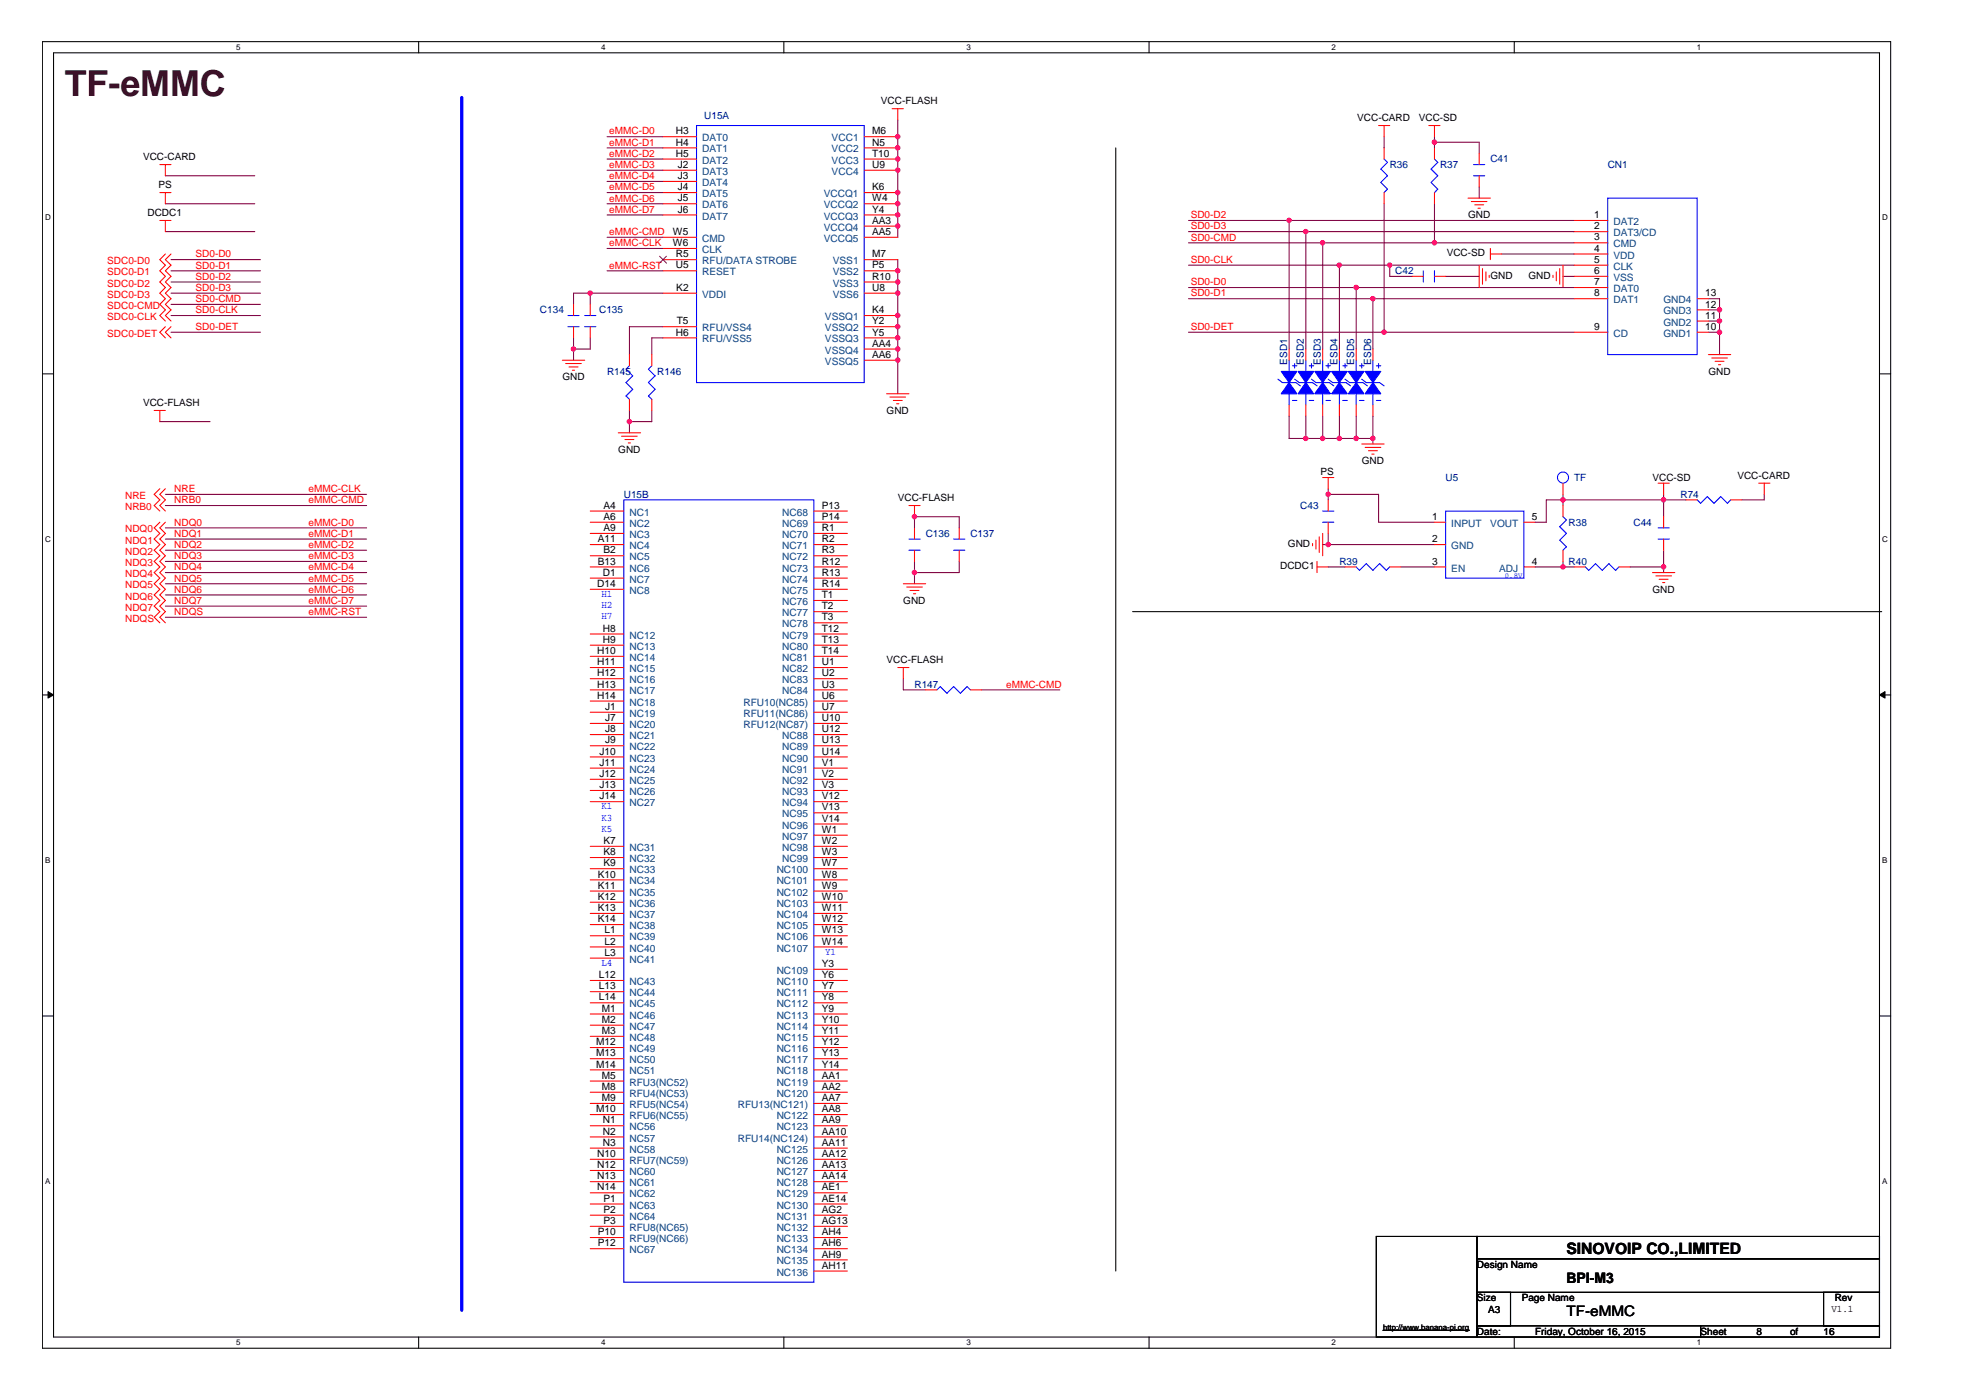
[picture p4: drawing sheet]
<svg xmlns="http://www.w3.org/2000/svg" width="297mm" height="210mm" viewBox="0 0 297 210" stroke-linecap="round" stroke-linejoin="round" font-family="sans-serif">
<path d="M6.3 6.2h277.1v195.9h-277.1zM8 7.9h273.7v192.6h-273.7z" fill="none" stroke="#000" stroke-width=".16"/>
<g fill="#fff">
<path d="M35.4 6.4h.7v1.4h-.7z"/>
<path d="M35.4 200.6h.7v1.4h-.7z"/>
</g>
<path d="M62.7 6.2v1.7M62.7 200.5v1.6" fill="none" stroke="#000" stroke-width=".16"/>
<g fill="#fff">
<path d="M90.1 6.4h.7v1.4h-.7z"/>
<path d="M90.1 200.6h.7v1.4h-.7z"/>
</g>
<path d="M117.5 6.2v1.7M117.5 200.5v1.6" fill="none" stroke="#000" stroke-width=".16"/>
<g fill="#fff">
<path d="M144.8 6.4h.7v1.4h-.7z"/>
<path d="M144.8 200.6h.7v1.4h-.7z"/>
</g>
<path d="M172.2 6.2v1.7M172.2 200.5v1.6" fill="none" stroke="#000" stroke-width=".16"/>
<g fill="#fff">
<path d="M199.6 6.4h.6v1.4h-.6z"/>
<path d="M199.6 200.6h.6v1.4h-.6z"/>
</g>
<path d="M226.9 6.2v1.7M226.9 200.5v1.6" fill="none" stroke="#000" stroke-width=".16"/>
<g fill="#fff">
<path d="M254.3 6.4h.7v1.4h-.7z"/>
<path d="M254.3 200.6h.7v1.4h-.7z"/>
<path d="M6.8 32h.8v1.3h-.8z"/>
<path d="M282.1 32h.9v1.3h-.9z"/>
<path d="M6.8 80.1h.8v1.4h-.8z"/>
<path d="M282.1 80.1h.9v1.4h-.9z"/>
</g>
<path d="M6.3 56.1h1.7M281.7 56.1h1.7" fill="none" stroke="#000" stroke-width=".16"/>
<g fill="#fff">
<path d="M6.8 128.3h.8v1.3h-.8z"/>
<path d="M282.1 128.3h.8v1.3h-.8z"/>
</g>
<path d="M6.3 104.2h1.7M281.7 104.2h1.7" fill="none" stroke="#000" stroke-width=".16"/>
<g fill="#000" stroke="#000" stroke-width=".15">
<path d="M7.2 103.7l.8 .5-.8 .5z" fill-rule="evenodd"/>
<path d="M281.7 104.2l.8-.5v1z" fill-rule="evenodd"/>
</g>
<g fill="#fff">
<path d="M6.8 176.4h.8v1.3h-.8z"/>
<path d="M282.1 176.4h.8v1.3h-.8z"/>
</g>
<path d="M167.2 22.2v168.4M169.7 91.7h112.3M6.3 152.3h1.7M281.7 152.3h1.7M206.3 185.4h15.1v15.1h-15.1zM221.4 185.4h60.3v3.3h-60.3zM221.4 188.7h60.3v5.1h-60.3zM221.4 193.8h5v5h-5zM221.4 198.8h33.5v1.7h-33.5zM254.9 198.8h26.8v1.7h-26.8zM273.3 193.8h8.4v5h-8.4z" fill="none" stroke="#000" stroke-width=".16"/>
<path d="M69.2 14.6v181.8" fill="none" stroke="#00f" stroke-width=".49"/>
<g fill="none" stroke="#800040" stroke-width=".16">
<path d="M134.5 18v17.6M24.8 26.4h13.4M24.8 30.6h13.4M24.8 34.7h13.4M25.6 38.9h13.4M91 30.6h8.4M91 37.3h8.4M91 35.6h8.4M91 20.5h8.4M91 22.2h8.4M91 23.8h8.4M91 32.2h8.4"/>
<path d="M91 25.5h8.4M91 27.2h8.4M91 28.9h8.4M134.5 38.9v20.1M178.1 39.8h57.8M178.1 33.1h57.8M178.1 34.7h57.8M178.1 36.4h57.8M193.2 33.1v19.2M195.7 34.7v17.6M198.2 36.4v15.9M200.7 39.8v12.5"/>
<path d="M207.4 20.5v1.7M207.4 30.6v19.2M208.3 39.8v1.6h3.3M215 20.5v1.7M215 30.6v5.8M215 21.3h6.7v1.7M221.7 28v1.7M225 38.1h10.9M25.6 49.8h13.4M25.6 42.3h13.4M25.6 44h13.4M25.6 45.6h13.4"/>
<path d="M25.6 47.3h13.4M25.6 40.6h13.4M86 50.7v3.3M88.5 50.7v1.6h-2.5M88.5 44v1.6M91 40.6h8.4M99.4 44h-13.4v1.6M99.4 49h-5.1v4.2M99.4 50.7h-1.7v2.5M178.1 49.8h57.8M178.1 43.1h57.8M178.1 44.8h57.8"/>
<path d="M203.3 43.1v9.2M205.8 44.8v7.5M216.7 41.4h5M234.2 41.4h1.7M256 49.8h1.7M256 44.8h1.7v8.4M256 46.5h1.7M256 48.1h1.7M24 63.2h7.5M24.8 74.1h30.1M24.8 75.8h30.1M24.8 79.1h30.1"/>
<path d="M94.3 61.5v3.4M97.7 61.5v1.7h-3.4M137.1 79.1v-1.6h6.7v1.6M193.2 62.4v3.3h12.6M195.7 62.4v3.3M198.2 62.4v3.3M199.1 74.1h7.5v4.2h8.4M199.1 73.3v1.6M199.1 80v1.7M200.7 62.4v3.3M203.3 62.4v3.3M205.8 62.4v4.2"/>
<path d="M234.2 74.1v1.7M249.3 74.1v3.4M252.7 74.9h-21v3.4h-1.6M264.4 74.1v.8h-3.3M24.8 85.8h30.1M24.8 84.2h30.1M24.8 82.5h30.1M24.8 80.8h30.1M24.8 90.9h30.1M24.8 89.2h30.1M24.8 87.5h30.1M24.8 92.6h30.1"/>
<path d="M137.1 84.2v3.3M143.8 84.2v1.6h-6.7M198.2 81.7h16.8M199.1 85h2.5M210 85h5M230.1 85h5.8M234.2 84.2v.8M244.3 85h5M249.3 82.5v3.3M135.4 101.8v1.6h3.3M147.1 103.4h11.7"/>
</g>
<g fill="#f0f" stroke="#f0f" stroke-width=".16">
<circle cx="208.3" cy="39.7" r=".33"/>
<circle cx="200.7" cy="39.7" r=".33"/>
<circle cx="205.7" cy="65.7" r=".33"/>
<circle cx="195.7" cy="65.7" r=".33"/>
<circle cx="198.2" cy="65.7" r=".33"/>
<circle cx="200.7" cy="65.7" r=".33"/>
<circle cx="203.2" cy="65.7" r=".33"/>
<circle cx="207.4" cy="49.8" r=".33"/>
<circle cx="215" cy="36.4" r=".33"/>
<circle cx="193.2" cy="33" r=".33"/>
<circle cx="195.7" cy="34.7" r=".33"/>
<circle cx="203.2" cy="43.1" r=".33"/>
<circle cx="205.7" cy="44.8" r=".33"/>
<circle cx="215" cy="21.3" r=".33"/>
<circle cx="257.7" cy="46.4" r=".33"/>
<circle cx="257.7" cy="49.8" r=".33"/>
<circle cx="257.7" cy="48.1" r=".33"/>
<circle cx="198.2" cy="36.4" r=".33"/>
<circle cx="199" cy="81.6" r=".33"/>
<circle cx="199" cy="74.1" r=".33"/>
<circle cx="234.2" cy="85" r=".33"/>
<circle cx="249.3" cy="85" r=".33"/>
<circle cx="249.3" cy="74.9" r=".33"/>
<circle cx="234.2" cy="74.9" r=".33"/>
<circle cx="137" cy="77.5" r=".33"/>
<circle cx="137" cy="85.8" r=".33"/>
<circle cx="134.5" cy="23.8" r=".33"/>
<circle cx="134.5" cy="30.5" r=".33"/>
<circle cx="134.5" cy="28.9" r=".33"/>
<circle cx="134.5" cy="20.5" r=".33"/>
<circle cx="134.5" cy="25.5" r=".33"/>
<circle cx="134.5" cy="32.2" r=".33"/>
<circle cx="134.5" cy="22.2" r=".33"/>
<circle cx="134.5" cy="49" r=".33"/>
<circle cx="134.5" cy="47.3" r=".33"/>
<circle cx="134.5" cy="40.6" r=".33"/>
<circle cx="134.5" cy="43.9" r=".33"/>
<circle cx="134.5" cy="50.6" r=".33"/>
<circle cx="134.5" cy="54" r=".33"/>
<circle cx="134.5" cy="42.3" r=".33"/>
<circle cx="94.3" cy="63.2" r=".33"/>
<circle cx="85.9" cy="52.3" r=".33"/>
<circle cx="88.4" cy="43.9" r=".33"/>
<circle cx="134.5" cy="33.9" r=".33"/>
<circle cx="134.5" cy="52.3" r=".33"/>
</g>
<g fill="none" stroke="#f00" stroke-width=".16">
<path d="M133.7 16.3h1.7M134.5 16.3v1.7M206.6 18.8h1.7M207.4 18.8v1.7M214.1 18.8h1.7M215 18.8v1.7M24 24.7h1.6M24 28.9h1.6M24 33.1h1.6M24.8 24.7v1.7M24.8 28.9v1.7M24.8 33.1v1.6"/>
<path d="M24.8 38.1l-.8 .8 .8 .9-.8 .8 .8 .8-.8 .9 .8 .8-.8 .9 .8 .8-.8 .8 .8 .9-.8 .8 .8 .8M25.6 38.1l-.8 .8 .8 .9-.8 .8 .8 .8-.8 .9 .8 .8-.8 .9 .8 .8-.8 .8 .8 .9-.8 .8 .8 .8M99.4 28.9h5M99.4 20.5h5M99.4 22.2h5M99.4 23.8h5M99.4 25.5h5M99.4 27.2h5M99.4 30.6h5M99.4 32.2h5M99.4 38.9h5M99.4 35.6h5"/>
<path d="M99.4 37.3h5M129.5 28.9h5M129.5 20.5h5M129.5 22.2h5M129.5 23.8h5M129.5 25.5h5M129.5 30.6h5M129.5 32.2h5M129.5 38.9h5M129.5 35.6h5M129.5 33.9h5M207.4 22.2v1.6"/>
<path d="M207.4 28.9v1.7M215 22.2v1.6M215 28.9v1.7M220 29.7h3.4M220.5 30.2h2.3M221 30.7h1.4M221.5 31.2h.3M221.7 23v1.7M221.7 26.4v1.6M221.7 39.8v3.3M223.4 38.1h1.6M223.4 37.3v1.6"/>
<path d="M234.2 39.8v3.3M235.9 38.1h5M235.9 33.1h5M235.9 34.7h5M235.9 36.4h5M235.9 39.8h5M24.8 49l-.8 .8 .8 .9M25.6 49l-.8 .8 .8 .9M84.3 54h3.3M84.8 54.5h2.3M85.3 55h1.3M85.8 55.5h.3"/>
<path d="M86 45.6v1.7M86 49v1.7M88.5 45.6v1.7M88.5 49v1.7M94.3 53.2v1.6M94.3 59.9v1.6M97.7 53.2v1.6M97.7 59.9v1.6M99.4 44h5M99.4 50.7h5M99.4 40.6h5M99.4 49h5"/>
<path d="M129.5 54h5M129.5 44h5M129.5 47.3h5M129.5 50.7h5M129.5 40.6h5M129.5 42.3h5M129.5 49h5M129.5 52.3h5M132.9 59h3.3M133.4 59.5h2.3M193.2 52.3v1.7M195.7 52.3v1.7"/>
<path d="M198.2 52.3v1.7M200.7 52.3v1.7M203.3 52.3v1.7M205.8 52.3v1.7M211.6 41.4h1.7M215 41.4h1.7M222.2 40.3v2.3M222.7 40.8v1.3M223.2 41.3v.3M232.7 41.3v.3M233.2 40.8v1.3M233.8 40.3v2.3"/>
<path d="M235.9 41.4h5M235.9 43.1h5M235.9 44.8h5M235.9 49.8h5M254.4 44.8h1.6M254.4 49.8h1.6M254.4 48.1h1.6M254.4 46.5h1.6M256 53.2h3.4M256.5 53.7h2.4M257 54.2h1.4M257.5 54.7h.4"/>
<path d="M23.1 61.5h1.7M24 61.5v1.7M24 73.3l-.9 .8 .9 .8-.9 .9 .9 .8M24 78.3l-.9 .8 .9 .9-.9 .8 .9 .9-.9 .8 .9 .8-.9 .9 .9 .8-.9 .8 .9 .9-.9 .8 .9 .9-.9 .8 .9 .8-.9 .9 .9 .8-.9 .9 .9 .8M24.8 73.3l-.8 .8 .8 .8-.8 .9 .8 .8M24.8 78.3l-.8 .8 .8 .9-.8 .8 .8 .9-.8 .8 .8 .8-.8 .9 .8 .8-.8 .8 .8 .9-.8 .8 .8 .9-.8 .8 .8 .8-.8 .9 .8 .8-.8 .9 .8 .8M88.5 78.3h5M88.5 76.6h5M88.5 80h5M92.7 64.9h3.3M93.2 65.4h2.3M93.7 65.9h1.3"/>
<path d="M94.2 66.4h.3M122 78.3h5M122 76.6h5M122 80h5M133.9 60h1.3M134.4 60.5h.3M136.2 75.8h1.7M137.1 75.8v1.7M137.1 79.1v1.7M143.8 79.1v1.7M193.2 60.7v1.7M195.7 60.7v1.7"/>
<path d="M198.2 71.6h1.7M198.2 60.7v1.7M198.2 80v3.3M199.1 71.6v1.7M199.1 74.9v1.7M199.1 78.3v1.7M200.7 60.7v1.7M203.3 60.7v1.7M204.1 66.6h3.3M204.6 67.1h2.3M205.1 67.6h1.3M205.6 68.1h.3"/>
<path d="M205.8 60.7v1.7M215 78.3h1.7M228.4 78.3h1.7M234.2 72.4v1.7M234.2 75.8v1.7M248.5 72.4h1.7M249.3 72.4v1.7M249.3 77.5v1.6M252.7 74.9h1.7M259.4 74.9h1.7M263.6 72.4h1.7M264.4 72.4v1.7"/>
<path d="M88.5 85h5M88.5 81.7h5M88.5 83.3h5M88.5 86.7h5M88.5 88.4h5M88.5 95.1h5M88.5 96.7h5M88.5 98.4h5M122 85h5M122 81.7h5M122 83.3h5M122 86.7h5"/>
<path d="M122 88.4h5M122 95.1h5M122 96.7h5M122 98.4h5M122 90h5M122 91.7h5M122 93.4h5M135.4 87.5h3.3M135.9 88h2.3M136.4 88.5h1.3M136.9 89h.3M137.1 82.5v1.7"/>
<path d="M143.8 82.5v1.7M196.7 81.5v.3M197.2 81v1.3M197.4 85h1.7M197.4 84.2v1.6M197.7 80.5v2.3M201.6 85h1.7M208.3 85h1.7M215 85h1.7M215 81.7h1.7M228.4 85h1.7M234.2 82.5v1.7"/>
<path d="M235.9 85h1.7M242.6 85h1.7M247.6 85.8h3.4M248.2 86.3h2.3M248.7 86.9h1.3M249.2 87.3h.3M249.3 80.8v1.7M88.5 100.1h5M88.5 103.4h5M88.5 101.8h5M88.5 105.1h5M88.5 106.8h5"/>
<path d="M88.5 108.5h5M88.5 110.1h5M88.5 111.8h5M88.5 113.5h5M88.5 115.2h5M88.5 116.8h5M88.5 118.5h5M122 100.1h5M122 103.4h5M122 101.8h5M122 105.1h5M122 106.8h5"/>
<path d="M122 108.5h5M122 110.1h5M122 111.8h5M122 113.5h5M122 115.2h5M122 116.8h5M122 118.5h5M134.5 100.1h1.7M135.4 100.1v1.7M138.7 103.4h1.7M145.4 103.4h1.7M88.5 120.2h5"/>
<path d="M88.5 126.9h5M88.5 128.6h5M88.5 130.2h5M88.5 131.9h5M88.5 133.6h5M88.5 135.3h5M88.5 136.9h5M88.5 138.6h5M122 120.2h5M122 126.9h5M122 128.6h5M122 130.2h5"/>
<path d="M122 131.9h5M122 133.6h5M122 135.3h5M122 136.9h5M122 138.6h5M122 121.9h5M122 123.5h5M122 125.2h5M88.5 140.3h5M88.5 142h5M88.5 143.7h5M88.5 147h5"/>
<path d="M88.5 148.7h5M88.5 150.4h5M88.5 152h5M88.5 153.7h5M88.5 155.4h5M88.5 157.1h5M88.5 158.7h5M122 140.3h5M122 142h5M122 147h5M122 148.7h5M122 150.4h5"/>
<path d="M122 152h5M122 153.7h5M122 155.4h5M122 157.1h5M122 158.7h5M122 145.3h5M88.5 160.4h5M88.5 162.1h5M88.5 163.8h5M88.5 165.4h5M88.5 167.1h5M88.5 168.8h5"/>
<path d="M88.5 170.5h5M88.5 172.1h5M88.5 173.8h5M88.5 175.5h5M88.5 177.2h5M88.5 178.8h5M122 160.4h5M122 162.1h5M122 163.8h5M122 165.4h5M122 167.1h5M122 168.8h5"/>
<path d="M122 170.5h5M122 172.1h5M122 173.8h5M122 175.5h5M122 177.2h5M122 178.8h5M88.5 180.5h5M88.5 182.2h5M88.5 183.9h5M88.5 185.5h5M88.5 187.2h5M122 180.5h5"/>
<path d="M122 182.2h5M122 183.9h5M122 185.5h5M122 187.2h5M122 188.9h5M122 190.6h5"/>
</g>
<path d="M207.3 199.5h12.9" fill="none" stroke="#000" stroke-width=".18"/>
<g fill="none" stroke="#00f" stroke-width=".16">
<path d="M104.4 18.8h25.1v38.6h-25.1zM207.4 23.8l.5 .5-1 1 1 1.1-1 1 1 1-.5 .5M215 23.8l.5 .5-1 1 1 1.1-1 1 1 1-.5 .5M220.8 26.4h1.7M220.8 24.7h1.7M240.9 29.7h13.5v23.5h-13.5zM85.1 49h1.7M85.1 47.3h1.7M87.6 49h1.7M87.6 47.3h1.7M94.3 54.8l-.5 .6 1 1-1 1 1 1-1 1 .5 .5M97.7 54.8l-.5 .6 1 1-1 1 1 1-1 1 .5 .5"/>
<path d="M191.5 56.9l.7 .5h2l.7 .5M192.4 55.8h1.6M193.2 54v1.7M193.2 59v1.7M193.7 54.8h.7M194 56.9l.7 .5h2l.7 .5M194 54.5v.7M194.9 55.8h1.7M195.7 54v1.7M195.7 59v1.7M196.2 54.8h.7M196.6 54.5v.7"/>
<path d="M196.6 56.9l.6 .5h2l.7 .5M197.4 55.8h1.7M198.2 54v1.7M198.2 59v1.7M198.7 54.8h.7M199.1 56.9l.6 .5h2l.7 .5M199.1 54.5v.7M199.9 55.8h1.7M200.7 54v1.7M200.7 59v1.7M201.2 54.8h.7M201.6 56.9l.6 .5h2.1l.6 .5"/>
<path d="M201.6 54.5v.7M202.4 55.8h1.7M203.3 54v1.7M203.3 59v1.7M203.7 54.8h.7M204.1 56.9l.7 .5h2l.6 .5M204.1 54.5v.7M204.9 55.8h1.7M205.8 54v1.7M205.8 59v1.7M206.3 54.8h.6M206.6 54.5v.7"/>
<path d="M213.3 40.6v1.7M215 40.6v1.7M93.5 74.9h28.5v117.3h-28.5zM193.7 60h.7M196.2 60h.7M198.2 78.3h1.7M198.2 76.6h1.7M198.7 60h.7M201.2 60h.7M203.7 60h.7M206.3 60h.6M216.7 76.6h11.7v10.1h-11.7z"/>
<path d="M234.2 77.5l.6 .5-1 1 1 1-1 1 1 1-.6 .5M248.5 79.1h1.7M254.4 74.9l.5 .6 1-1 1 1 1-1 1 1 .5-.6M136.2 82.5h1.7M136.2 80.8h1.7M142.9 82.5h1.7M142.9 80.8h1.7M203.3 85l.4 .5 1.1-1 1 1 1-1 1 1 .5-.5M237.6 85l.5 .5 1-1 1 1 1-1 1 1 .5-.5M248.5 80.8h1.7M140.4 103.4l.5-.5 1 1 1-1 1 1 1-1 .5 .5"/>
<circle cx="234.2" cy="71.6" r=".83"/>
</g>
<g fill="#00f" stroke="#00f" stroke-width=".16">
<path d="M194.5 55.7h2.4l-1.2 1.7z" fill-rule="evenodd"/>
<path d="M195.7 57.4l1.2 1.6h-2.4z" fill-rule="evenodd"/>
<path d="M204.6 55.7h2.3l-1.1 1.7z" fill-rule="evenodd"/>
<path d="M205.8 57.4l1.1 1.6h-2.3z" fill-rule="evenodd"/>
<path d="M202.1 55.7h2.3l-1.1 1.7z" fill-rule="evenodd"/>
<path d="M203.3 57.4l1.1 1.6h-2.3z" fill-rule="evenodd"/>
<path d="M199.6 55.7h2.3l-1.2 1.7z" fill-rule="evenodd"/>
<path d="M200.7 57.4l1.2 1.6h-2.3z" fill-rule="evenodd"/>
<path d="M192 55.7h2.4l-1.2 1.7z" fill-rule="evenodd"/>
<path d="M193.2 57.4l1.2 1.6h-2.4z" fill-rule="evenodd"/>
<path d="M197 55.7h2.4l-1.2 1.7z" fill-rule="evenodd"/>
<path d="M198.2 57.4l1.2 1.6h-2.4z" fill-rule="evenodd"/>
</g>
<path d="M98.8 38.4l1.1 1.1M99.9 38.4l-1.1 1.1" fill="none" stroke="#804000" stroke-width=".15"/>
<text font-size="5.4" fill="#400000" x="9.7" y="14.4">TF-eMMC</text>
<text font-size="2.3" x="234.8" y="188">SINOVOIP CO.,LIMITED</text>
<g font-size="2.2">
<text x="234.8" y="197.4">TF-eMMC</text>
<text x="234.8" y="192.4">BPI-M3</text>
</g>
<g font-size="1.5" fill="#000080">
<text x="105.6" y="17.8">U15A</text>
<text x="208.3" y="25.2">R36</text>
<text x="215.8" y="25.2">R37</text>
<text x="223.4" y="24.4">C41</text>
<text x="240.9" y="25.2">CN1</text>
<text x="209.1" y="41.1">C42</text>
<text x="80.9" y="47">C134</text>
<text x="89.8" y="47">C135</text>
<text x="91" y="56.2">R145</text>
<text x="98.5" y="56.2">R146</text>
<text x="192.9" y="54.7" transform="rotate(-90 192.9 54.7)">ESD1</text>
<text x="195.4" y="54.7" transform="rotate(-90 195.4 54.7)">ESD2</text>
<text x="197.9" y="54.7" transform="rotate(-90 197.9 54.7)">ESD3</text>
<text x="200.4" y="54.7" transform="rotate(-90 200.4 54.7)">ESD4</text>
<text x="203" y="54.7" transform="rotate(-90 203 54.7)">ESD5</text>
<text x="205.5" y="54.7" transform="rotate(-90 205.5 54.7)">ESD6</text>
<text x="93.5" y="74.6">U15B</text>
<text x="194.9" y="76.3">C43</text>
<text x="216.7" y="72.1">U5</text>
<text x="235.9" y="72.1">TF</text>
<text x="251.8" y="74.6">R74</text>
<text x="138.7" y="80.5">C136</text>
<text x="145.4" y="80.5">C137</text>
<text x="235.1" y="78.8">R38</text>
<text x="244.8" y="78.8">C44</text>
<text x="200.7" y="84.7">R39</text>
<text x="235.1" y="84.7">R40</text>
<text x="137.1" y="103.1">R147</text>
</g>
<g font-size="1.5">
<text x="132" y="15.6">VCC-FLASH</text>
<text x="101.3" y="20.1">H3</text>
<text x="101.3" y="21.8">H4</text>
<text x="101.3" y="23.5">H5</text>
<text x="130.7" y="20.1">M6</text>
<text x="130.7" y="21.8">N5</text>
<text x="130.7" y="23.5">T10</text>
<text x="203.4" y="18.2">VCC-CARD</text>
<text x="212.6" y="18.2">VCC-SD</text>
<text x="21.4" y="24">VCC-CARD</text>
<text x="23.8" y="28.2">PS</text>
<text x="101.6" y="25.2">J2</text>
<text x="101.6" y="26.8">J3</text>
<text x="101.6" y="28.5">J4</text>
<text x="130.7" y="28.5">K6</text>
<text x="130.7" y="25.2">U9</text>
<text x="22.1" y="32.4">DCDC1</text>
<text x="100.9" y="35.2">W5</text>
<text x="101.6" y="30.2">J5</text>
<text x="101.6" y="31.9">J6</text>
<text x="130.7" y="30.2">W4</text>
<text x="130.7" y="31.9">Y4</text>
<text x="130.7" y="33.5">AA3</text>
<text x="130.7" y="35.2">AA5</text>
<text x="220" y="32.7">GND</text>
<text x="238.9" y="32.7">1</text>
<text x="238.9" y="34.4">2</text>
<text x="100.9" y="36.9">W6</text>
<text x="101.3" y="38.6">R5</text>
<text x="101.3" y="40.3">U5</text>
<text x="130.7" y="38.6">M7</text>
<text x="130.7" y="40.3">P5</text>
<text x="130.7" y="41.9">R10</text>
<text x="216.8" y="38.4">VCC-SD</text>
<text x="223.4" y="41.8">GND</text>
<text x="229.1" y="41.8">GND</text>
<text x="238.9" y="36.1">3</text>
<text x="238.9" y="37.7">4</text>
<text x="238.9" y="39.4">5</text>
<text x="238.9" y="41.1">6</text>
<text x="101.4" y="43.6">K2</text>
<text x="130.7" y="47">K4</text>
<text x="130.7" y="43.6">U8</text>
<text x="238.9" y="42.8">7</text>
<text x="238.9" y="44.4">8</text>
<text x="255.5" y="47.8">11</text>
<text x="255.5" y="46.1">12</text>
<text x="255.5" y="44.4">13</text>
<text x="101.3" y="50.3">H6</text>
<text x="101.4" y="48.6">T5</text>
<text x="130.7" y="48.6">Y2</text>
<text x="130.7" y="50.3">Y5</text>
<text x="130.7" y="52">AA4</text>
<text x="130.7" y="53.7">AA6</text>
<text x="238.9" y="49.5">9</text>
<text x="255.5" y="49.5">10</text>
<text x="84.3" y="57">GND</text>
<text x="256" y="56.2">GND</text>
<text x="21.4" y="60.9">VCC-FLASH</text>
<text x="132.9" y="62.1">GND</text>
<text x="92.7" y="67.9">GND</text>
<text x="197.9" y="71.3">PS</text>
<text x="204.1" y="69.6">GND</text>
<text x="260.4" y="71.8">VCC-CARD</text>
<text x="90.5" y="76.3">A4</text>
<text x="90.5" y="77.9">A6</text>
<text x="123.2" y="76.3">P13</text>
<text x="123.2" y="77.9">P14</text>
<text x="134.5" y="75.1">VCC-FLASH</text>
<text x="214.6" y="77.9">1</text>
<text x="229.6" y="77.9">5</text>
<text x="247.6" y="72.1">VCC-SD</text>
<text x="89.6" y="81.3">A11</text>
<text x="90.5" y="79.6">A9</text>
<text x="90.5" y="83">B2</text>
<text x="123.2" y="79.6">R1</text>
<text x="123.2" y="81.3">R2</text>
<text x="123.2" y="83">R3</text>
<text x="193" y="82">GND</text>
<text x="214.6" y="81.3">2</text>
<text x="89.5" y="88">D14</text>
<text x="89.6" y="84.6">B13</text>
<text x="90.4" y="86.3">D1</text>
<text x="123.2" y="84.6">R12</text>
<text x="123.2" y="86.3">R13</text>
<text x="123.2" y="88">R14</text>
<text x="123.2" y="89.7">T1</text>
<text x="191.9" y="85.4">DCDC1</text>
<text x="214.6" y="84.6">3</text>
<text x="229.6" y="84.6">4</text>
<text x="247.6" y="88.9">GND</text>
<text x="90.4" y="94.7">H8</text>
<text x="123.2" y="91.4">T2</text>
<text x="123.2" y="93">T3</text>
<text x="123.2" y="94.7">T12</text>
<text x="135.4" y="90.6">GND</text>
<text x="89.5" y="98.1">H10</text>
<text x="89.5" y="99.7">H11</text>
<text x="89.5" y="101.4">H12</text>
<text x="90.4" y="96.4">H9</text>
<text x="123.2" y="96.4">T13</text>
<text x="123.2" y="98.1">T14</text>
<text x="123.2" y="99.7">U1</text>
<text x="123.2" y="101.4">U2</text>
<text x="132.9" y="99.4">VCC-FLASH</text>
<text x="89.5" y="103.1">H13</text>
<text x="89.5" y="104.8">H14</text>
<text x="90.7" y="106.4">J1</text>
<text x="123.2" y="104.8">U6</text>
<text x="123.2" y="106.4">U7</text>
<text x="123.2" y="103.1">U3</text>
<text x="89.9" y="113.1">J10</text>
<text x="90.7" y="108.1">J7</text>
<text x="90.7" y="109.8">J8</text>
<text x="90.7" y="111.5">J9</text>
<text x="123.2" y="108.1">U10</text>
<text x="123.2" y="109.8">U12</text>
<text x="123.2" y="111.5">U13</text>
<text x="123.2" y="113.1">U14</text>
<text x="89.9" y="114.8">J11</text>
<text x="89.9" y="116.5">J12</text>
<text x="89.9" y="118.2">J13</text>
<text x="89.9" y="119.8">J14</text>
<text x="123.2" y="114.8">V1</text>
<text x="123.2" y="116.5">V2</text>
<text x="123.2" y="118.2">V3</text>
<text x="123.2" y="119.8">V12</text>
<text x="123.2" y="121.5">V13</text>
<text x="123.2" y="123.2">V14</text>
<text x="123.2" y="124.9">W1</text>
<text x="89.6" y="131.6">K10</text>
<text x="90.5" y="126.5">K7</text>
<text x="90.5" y="128.2">K8</text>
<text x="90.5" y="129.9">K9</text>
<text x="123.2" y="126.5">W2</text>
<text x="123.2" y="128.2">W3</text>
<text x="123.2" y="129.9">W7</text>
<text x="123.2" y="131.6">W8</text>
<text x="89.6" y="133.2">K11</text>
<text x="89.6" y="134.9">K12</text>
<text x="89.6" y="136.6">K13</text>
<text x="123.2" y="133.2">W9</text>
<text x="123.2" y="134.9">W10</text>
<text x="123.2" y="136.6">W11</text>
<text x="89.6" y="138.3">K14</text>
<text x="90.6" y="139.9">L1</text>
<text x="90.6" y="141.6">L2</text>
<text x="90.6" y="143.3">L3</text>
<text x="123.2" y="138.3">W12</text>
<text x="123.2" y="139.9">W13</text>
<text x="123.2" y="141.6">W14</text>
<text x="89.8" y="146.6">L12</text>
<text x="89.8" y="148.3">L13</text>
<text x="123.2" y="145">Y3</text>
<text x="123.2" y="146.6">Y6</text>
<text x="123.2" y="148.3">Y7</text>
<text x="89.8" y="150">L14</text>
<text x="90.2" y="151.7">M1</text>
<text x="90.2" y="153.4">M2</text>
<text x="90.2" y="155">M3</text>
<text x="123.2" y="150">Y8</text>
<text x="123.2" y="151.7">Y9</text>
<text x="123.2" y="153.4">Y10</text>
<text x="123.2" y="155">Y11</text>
<text x="89.4" y="156.7">M12</text>
<text x="89.4" y="158.4">M13</text>
<text x="89.4" y="160.1">M14</text>
<text x="90.2" y="161.7">M5</text>
<text x="123.2" y="156.7">Y12</text>
<text x="123.2" y="158.4">Y13</text>
<text x="123.2" y="160.1">Y14</text>
<text x="123.2" y="161.7">AA1</text>
<text x="89.4" y="166.8">M10</text>
<text x="90.2" y="163.4">M8</text>
<text x="90.2" y="165.1">M9</text>
<text x="123.2" y="163.4">AA2</text>
<text x="123.2" y="165.1">AA7</text>
<text x="123.2" y="166.8">AA8</text>
<text x="89.5" y="173.5">N10</text>
<text x="90.4" y="168.4">N1</text>
<text x="90.4" y="170.1">N2</text>
<text x="90.4" y="171.8">N3</text>
<text x="123.2" y="168.4">AA9</text>
<text x="123.2" y="170.1">AA10</text>
<text x="123.2" y="171.8">AA11</text>
<text x="123.2" y="173.5">AA12</text>
<text x="89.5" y="175.1">N12</text>
<text x="89.5" y="176.8">N13</text>
<text x="89.5" y="178.5">N14</text>
<text x="123.2" y="175.1">AA13</text>
<text x="123.2" y="176.8">AA14</text>
<text x="123.2" y="178.5">AE1</text>
<text x="89.6" y="185.2">P10</text>
<text x="90.5" y="180.2">P1</text>
<text x="90.5" y="181.8">P2</text>
<text x="90.5" y="183.5">P3</text>
<text x="123.2" y="180.2">AE14</text>
<text x="123.2" y="181.8">AG2</text>
<text x="123.2" y="183.5">AG13</text>
<text x="123.2" y="185.2">AH4</text>
<text x="89.6" y="186.9">P12</text>
<text x="123.2" y="186.9">AH6</text>
<text x="123.2" y="188.5">AH9</text>
<text x="123.2" y="190.2">AH11</text>
<text x="221.4" y="190.1">Design Name</text>
<text x="221.4" y="195.1">Size</text>
<text x="223" y="196.8">A3</text>
<text x="228.1" y="195.1">Page Name</text>
<text x="274.5" y="196.8">V1.1</text>
<text x="275" y="195.1">Rev</text>
<text x="221.4" y="200.1">Date:</text>
<text x="230.1" y="200.1">Friday, October 16, 2015</text>
<text x="254.9" y="200.1">Sheet</text>
<text x="263.2" y="200.1">8</text>
<text x="268.3" y="200.1">of</text>
<text x="273.3" y="200.1">16</text>
</g>
<g font-size="1.5" fill="#f00">
<text x="91.3" y="20.2">eMMC-D0</text>
<text x="91.3" y="21.8">eMMC-D1</text>
<text x="91.3" y="23.5">eMMC-D2</text>
<text x="91.3" y="25.2">eMMC-D3</text>
<text x="91.3" y="26.9">eMMC-D4</text>
<text x="91.3" y="28.5">eMMC-D5</text>
<text x="91.3" y="35.2">eMMC-CMD</text>
<text x="91.3" y="30.2">eMMC-D6</text>
<text x="91.3" y="31.9">eMMC-D7</text>
<text x="178.5" y="32.7">SD0-D2</text>
<text x="178.5" y="34.4">SD0-D3</text>
<text x="16.1" y="39.6">SDC0-D0</text>
<text x="16.1" y="41.3">SDC0-D1</text>
<text x="29.3" y="41.9">SD0-D2</text>
<text x="29.3" y="38.6">SD0-D0</text>
<text x="29.3" y="40.3">SD0-D1</text>
<text x="91.3" y="36.9">eMMC-CLK</text>
<text x="91.3" y="40.3">eMMC-RST</text>
<text x="178.5" y="36.1">SD0-CMD</text>
<text x="178.5" y="39.4">SD0-CLK</text>
<text x="16.1" y="43">SDC0-D2</text>
<text x="16.1" y="46.3">SDC0-CMD</text>
<text x="16.1" y="44.6">SDC0-D3</text>
<text x="16.1" y="48">SDC0-CLK</text>
<text x="29.3" y="43.6">SD0-D3</text>
<text x="29.3" y="45.3">SD0-CMD</text>
<text x="29.3" y="47">SD0-CLK</text>
<text x="178.5" y="42.8">SD0-D0</text>
<text x="178.5" y="44.5">SD0-D1</text>
<text x="16.1" y="50.5">SDC0-DET</text>
<text x="29.3" y="49.5">SD0-DET</text>
<text x="178.5" y="49.5">SD0-DET</text>
<text x="18.8" y="74.8">NRE</text>
<text x="18.8" y="76.5">NRB0</text>
<text x="26.1" y="73.8">NRE</text>
<text x="26.1" y="75.5">NRB0</text>
<text x="46.2" y="73.8">eMMC-CLK</text>
<text x="46.2" y="75.5">eMMC-CMD</text>
<text x="18.8" y="79.8">NDQ0</text>
<text x="18.8" y="81.5">NDQ1</text>
<text x="18.8" y="83.2">NDQ2</text>
<text x="26.1" y="83.8">NDQ3</text>
<text x="26.1" y="82.2">NDQ2</text>
<text x="26.1" y="80.5">NDQ1</text>
<text x="26.1" y="78.8">NDQ0</text>
<text x="46.2" y="83.8">eMMC-D3</text>
<text x="46.2" y="82.2">eMMC-D2</text>
<text x="46.2" y="80.5">eMMC-D1</text>
<text x="46.2" y="78.8">eMMC-D0</text>
<text x="18.8" y="84.9">NDQ3</text>
<text x="18.8" y="86.5">NDQ4</text>
<text x="18.8" y="88.2">NDQ5</text>
<text x="18.8" y="89.9">NDQ6</text>
<text x="26.1" y="88.9">NDQ6</text>
<text x="26.1" y="87.2">NDQ5</text>
<text x="26.1" y="85.5">NDQ4</text>
<text x="46.2" y="88.9">eMMC-D6</text>
<text x="46.2" y="87.2">eMMC-D5</text>
<text x="46.2" y="85.5">eMMC-D4</text>
<text x="18.8" y="91.6">NDQ7</text>
<text x="18.8" y="93.2">NDQS</text>
<text x="26.1" y="90.5">NDQ7</text>
<text x="26.1" y="92.2">NDQS</text>
<text x="46.2" y="90.5">eMMC-D7</text>
<text x="46.2" y="92.2">eMMC-RST</text>
<text x="150.8" y="103.1">eMMC-CMD</text>
</g>
<g font-size="1.5" fill="#004080">
<text x="105.2" y="21.2">DAT0</text>
<text x="105.2" y="22.9">DAT1</text>
<text x="124.6" y="21.2">VCC1</text>
<text x="124.6" y="22.9">VCC2</text>
<text x="105.2" y="24.5">DAT2</text>
<text x="105.2" y="26.2">DAT3</text>
<text x="105.2" y="27.9">DAT4</text>
<text x="105.2" y="29.6">DAT5</text>
<text x="123.5" y="29.6">VCCQ1</text>
<text x="124.6" y="24.5">VCC3</text>
<text x="124.6" y="26.2">VCC4</text>
<text x="105.2" y="31.2">DAT6</text>
<text x="105.2" y="32.9">DAT7</text>
<text x="123.5" y="31.2">VCCQ2</text>
<text x="123.5" y="32.9">VCCQ3</text>
<text x="123.5" y="34.6">VCCQ4</text>
<text x="241.8" y="33.7">DAT2</text>
<text x="241.8" y="35.4">DAT3/CD</text>
<text x="105.2" y="39.6">RFU/DATA STROBE</text>
<text x="105.2" y="41.3">RESET</text>
<text x="105.2" y="36.3">CMD</text>
<text x="105.2" y="37.9">CLK</text>
<text x="123.5" y="36.3">VCCQ5</text>
<text x="124.8" y="39.6">VSS1</text>
<text x="124.8" y="41.3">VSS2</text>
<text x="241.8" y="37.1">CMD</text>
<text x="241.8" y="38.8">VDD</text>
<text x="241.8" y="40.4">CLK</text>
<text x="105.2" y="44.6">VDDI</text>
<text x="123.6" y="48">VSSQ1</text>
<text x="124.8" y="43">VSS3</text>
<text x="124.8" y="44.6">VSS6</text>
<text x="241.8" y="42.1">VSS</text>
<text x="241.8" y="43.8">DAT0</text>
<text x="241.8" y="45.5">DAT1</text>
<text x="249.3" y="47.1">GND3</text>
<text x="249.3" y="45.5">GND4</text>
<text x="105.2" y="51.3">RFU/VSS5</text>
<text x="105.2" y="49.7">RFU/VSS4</text>
<text x="123.6" y="49.7">VSSQ2</text>
<text x="123.6" y="51.3">VSSQ3</text>
<text x="123.6" y="53">VSSQ4</text>
<text x="241.8" y="50.5">CD</text>
<text x="249.3" y="50.5">GND1</text>
<text x="249.3" y="48.8">GND2</text>
<text x="123.6" y="54.7">VSSQ5</text>
<text x="94.3" y="77.3">NC1</text>
<text x="117.2" y="77.3">NC68</text>
<text x="94.3" y="79">NC2</text>
<text x="94.3" y="80.7">NC3</text>
<text x="94.3" y="82.3">NC4</text>
<text x="117.2" y="79">NC69</text>
<text x="117.2" y="80.7">NC70</text>
<text x="117.2" y="82.3">NC71</text>
<text x="217.5" y="79">INPUT</text>
<text x="217.5" y="82.3">GND</text>
<text x="223.3" y="79">VOUT</text>
<text x="94.3" y="84">NC5</text>
<text x="94.3" y="85.7">NC6</text>
<text x="94.3" y="87.4">NC7</text>
<text x="94.3" y="89">NC8</text>
<text x="117.2" y="84">NC72</text>
<text x="117.2" y="85.7">NC73</text>
<text x="117.2" y="87.4">NC74</text>
<text x="117.2" y="89">NC75</text>
<text x="217.5" y="85.7">EN</text>
<text x="224.7" y="85.7">ADJ</text>
<text x="94.3" y="95.7">NC12</text>
<text x="117.2" y="90.7">NC76</text>
<text x="117.2" y="92.4">NC77</text>
<text x="117.2" y="94.1">NC78</text>
<text x="117.2" y="95.7">NC79</text>
<text x="94.3" y="97.4">NC13</text>
<text x="94.3" y="99.1">NC14</text>
<text x="94.3" y="100.8">NC15</text>
<text x="117.2" y="97.4">NC80</text>
<text x="117.2" y="99.1">NC81</text>
<text x="117.2" y="100.8">NC82</text>
<text x="94.3" y="102.4">NC16</text>
<text x="94.3" y="104.1">NC17</text>
<text x="94.3" y="105.8">NC18</text>
<text x="94.3" y="107.5">NC19</text>
<text x="111.4" y="105.8">RFU10(NC85)</text>
<text x="111.4" y="107.5">RFU11(NC86)</text>
<text x="117.2" y="102.4">NC83</text>
<text x="117.2" y="104.1">NC84</text>
<text x="94.3" y="109.1">NC20</text>
<text x="94.3" y="110.8">NC21</text>
<text x="94.3" y="112.5">NC22</text>
<text x="111.4" y="109.1">RFU12(NC87)</text>
<text x="117.2" y="110.8">NC88</text>
<text x="117.2" y="112.5">NC89</text>
<text x="94.3" y="114.2">NC23</text>
<text x="94.3" y="115.9">NC24</text>
<text x="94.3" y="117.5">NC25</text>
<text x="94.3" y="119.2">NC26</text>
<text x="117.2" y="114.2">NC90</text>
<text x="117.2" y="115.9">NC91</text>
<text x="117.2" y="117.5">NC92</text>
<text x="117.2" y="119.2">NC93</text>
<text x="94.3" y="120.9">NC27</text>
<text x="117.2" y="120.9">NC94</text>
<text x="117.2" y="122.6">NC95</text>
<text x="117.2" y="124.2">NC96</text>
<text x="117.2" y="125.9">NC97</text>
<text x="94.3" y="127.6">NC31</text>
<text x="94.3" y="129.3">NC32</text>
<text x="94.3" y="130.9">NC33</text>
<text x="116.4" y="130.9">NC100</text>
<text x="117.2" y="127.6">NC98</text>
<text x="117.2" y="129.3">NC99</text>
<text x="94.3" y="132.6">NC34</text>
<text x="94.3" y="134.3">NC35</text>
<text x="94.3" y="136">NC36</text>
<text x="94.3" y="137.6">NC37</text>
<text x="116.4" y="132.6">NC101</text>
<text x="116.4" y="134.3">NC102</text>
<text x="116.4" y="136">NC103</text>
<text x="116.4" y="137.6">NC104</text>
<text x="94.3" y="139.3">NC38</text>
<text x="94.3" y="141">NC39</text>
<text x="94.3" y="142.7">NC40</text>
<text x="116.4" y="139.3">NC105</text>
<text x="116.4" y="141">NC106</text>
<text x="116.4" y="142.7">NC107</text>
<text x="94.3" y="144.3">NC41</text>
<text x="94.3" y="147.7">NC43</text>
<text x="94.3" y="149.4">NC44</text>
<text x="116.4" y="146">NC109</text>
<text x="116.4" y="147.7">NC110</text>
<text x="116.4" y="149.4">NC111</text>
<text x="94.3" y="151">NC45</text>
<text x="94.3" y="152.7">NC46</text>
<text x="94.3" y="154.4">NC47</text>
<text x="116.4" y="151">NC112</text>
<text x="116.4" y="152.7">NC113</text>
<text x="116.4" y="154.4">NC114</text>
<text x="94.3" y="156.1">NC48</text>
<text x="94.3" y="157.7">NC49</text>
<text x="94.3" y="159.4">NC50</text>
<text x="94.3" y="161.1">NC51</text>
<text x="116.4" y="156.1">NC115</text>
<text x="116.4" y="157.7">NC116</text>
<text x="116.4" y="159.4">NC117</text>
<text x="116.4" y="161.1">NC118</text>
<text x="94.3" y="162.8">RFU3(NC52)</text>
<text x="94.3" y="164.4">RFU4(NC53)</text>
<text x="94.3" y="166.1">RFU5(NC54)</text>
<text x="94.3" y="167.8">RFU6(NC55)</text>
<text x="110.6" y="166.1">RFU13(NC121)</text>
<text x="116.4" y="162.8">NC119</text>
<text x="116.4" y="164.4">NC120</text>
<text x="116.4" y="167.8">NC122</text>
<text x="94.3" y="169.5">NC56</text>
<text x="94.3" y="171.2">NC57</text>
<text x="94.3" y="172.8">NC58</text>
<text x="110.6" y="171.2">RFU14(NC124)</text>
<text x="116.4" y="169.5">NC123</text>
<text x="116.4" y="172.8">NC125</text>
<text x="94.3" y="174.5">RFU7(NC59)</text>
<text x="94.3" y="176.2">NC60</text>
<text x="94.3" y="177.9">NC61</text>
<text x="94.3" y="179.5">NC62</text>
<text x="116.4" y="174.5">NC126</text>
<text x="116.4" y="176.2">NC127</text>
<text x="116.4" y="177.9">NC128</text>
<text x="116.4" y="179.5">NC129</text>
<text x="94.3" y="181.2">NC63</text>
<text x="94.3" y="182.9">NC64</text>
<text x="94.3" y="184.6">RFU8(NC65)</text>
<text x="116.4" y="181.2">NC130</text>
<text x="116.4" y="182.9">NC131</text>
<text x="116.4" y="184.6">NC132</text>
<text x="94.3" y="186.2">RFU9(NC66)</text>
<text x="94.3" y="187.9">NC67</text>
<text x="116.4" y="186.2">NC133</text>
<text x="116.4" y="187.9">NC134</text>
<text x="116.4" y="189.6">NC135</text>
<text x="116.4" y="191.3">NC136</text>
</g>
<g font-size="1.5" fill="#00f">
<text x="90.1" y="89.5">H1</text>
<text x="90.1" y="91.2">H2</text>
<text x="90.1" y="92.9">H7</text>
<text x="90.1" y="121.4">K1</text>
<text x="90.1" y="123">K3</text>
<text x="90.1" y="124.7">K5</text>
<text x="123.6" y="143.1">Y1</text>
<text x="90.1" y="144.8">L4</text>
</g>
<g font-size="1.2">
<text x="35.4" y="7.5">5</text>
<text x="90.1" y="7.5">4</text>
<text x="144.8" y="7.5">3</text>
<text x="199.6" y="7.5">2</text>
<text x="254.3" y="7.5">1</text>
<text x="6.8" y="33.1">D</text>
<text x="282.1" y="33.1">D</text>
<text x="6.8" y="81.2">C</text>
<text x="282.1" y="81.2">C</text>
<text x="6.8" y="129.3">B</text>
<text x="282.1" y="129.3">B</text>
<text x="6.8" y="177.5">A</text>
<text x="282.1" y="177.5">A</text>
<text x="35.4" y="201.7">5</text>
<text x="90.1" y="201.7">4</text>
<text x="144.8" y="201.7">3</text>
<text x="199.6" y="201.7">2</text>
<text x="207.3" y="199.3">http://www.banana-pi.org</text>
<text x="254.3" y="201.7">1</text>
</g>
<text font-size="1.2" fill="#00f" x="225.5" y="86.6">0.8V</text>
</svg>
